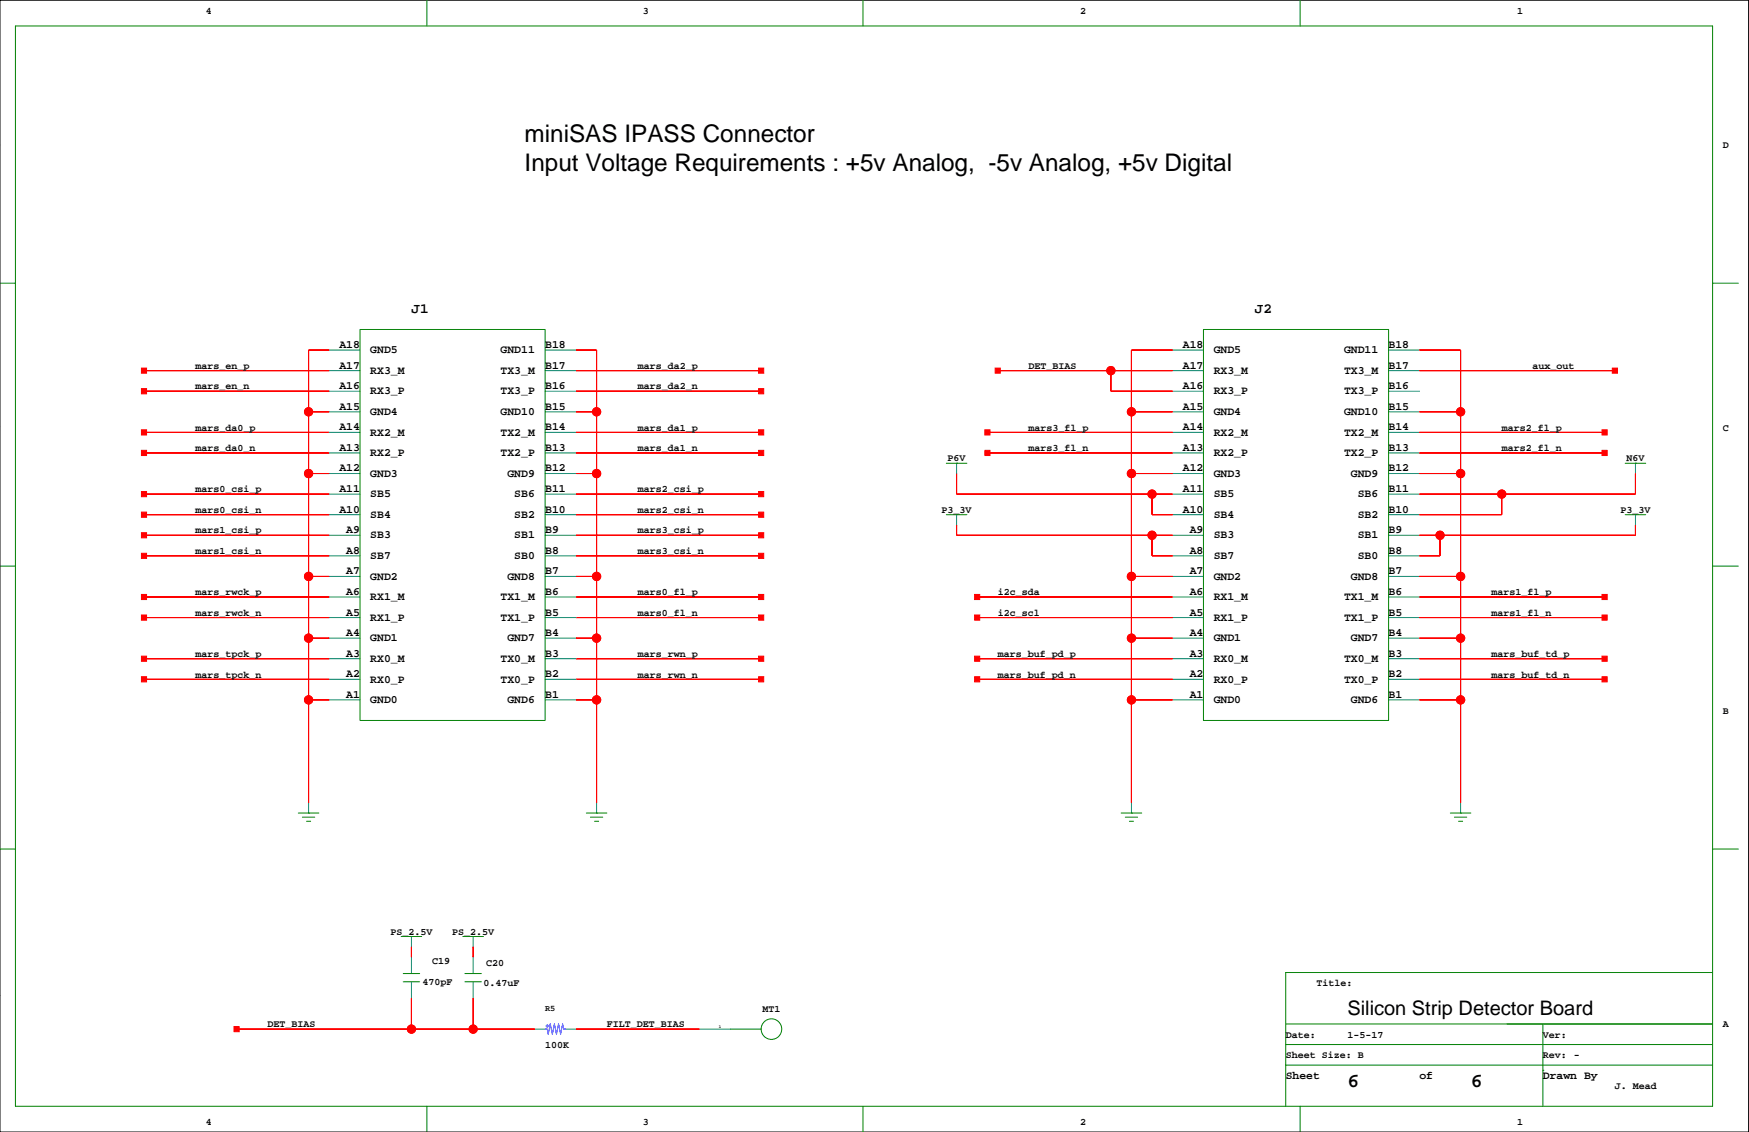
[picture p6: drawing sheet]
<svg xmlns="http://www.w3.org/2000/svg" width="432mm" height="279mm" viewBox="0 0 432 279" stroke-linecap="round" stroke-linejoin="round" font-family="sans-serif">
<path d="M0 .1h431.7v279.3h-431.7z" fill="none" stroke="#000" stroke-width=".25"/>
<g fill="none" stroke="#008000" stroke-width=".25">
<path d="M3.8 6.4h419v266.7h-419zM105.4 .1v6.3M213.1 .1v6.3M321 .1v6.3M0 69.9h3.8M422.8 69.9h6.4M88.9 81.3h45.7v96.5h-45.7zM297.1 81.3h45.7v96.5h-45.7zM233.6 114.3h5.1M236.2 114.3h.1M401.2 114.3h5.1M403.8 114.3h.1"/>
<path d="M0 139.7h3.8M233.6 127h5.1M236.2 127h.1M401.2 127h5.1M403.8 127h.1M422.8 139.7h6.4M0 209.6h3.8M73.6 200.7h5.1M74.7 201.7h3M75.7 202.7h1M76.2 200.7h.1M144.7 200.7h5.1"/>
<path d="M145.8 201.7h3M146.8 202.7h1M147.3 200.7h.1M276.8 200.7h5.1M277.8 201.7h3.1M278.8 202.7h1M279.3 200.7h.1M358.1 200.7h5M359.1 201.7h3M360.1 202.7h1M360.6 200.7h.1M422.8 209.6h6.4"/>
<path d="M99 231.2h5.1M101.6 231.2h.1M114.3 231.2h5.1M116.8 231.2h.1M99.5 242.3h4.1M99.5 240.3h4.1M114.8 242.3h4M114.8 240.3h4M180.3 254h7.6M317.4 257.8h105.4M317.4 252.7h105.4M380.9 252.7v20.4"/>
<path d="M422.8 240h-105.4v33.1M105.4 273.1v6.3M213.1 273.1v6.3M317.4 262.9h105.4M321 273.1v6.3M380.9 264.2h.1"/>
<circle cx="190.5" cy="254" r="2.54"/>
</g>
<g fill="none" stroke="#008080" stroke-width=".25">
<path d="M81.3 86.4h7.6M81.3 91.5h7.6M81.3 96.6h7.6M134.6 86.4h7.6M134.6 91.5h7.6M134.6 96.6h7.6M289.5 86.4h7.6M289.5 91.5h7.6M289.5 96.6h7.6M342.8 86.4h7.6M342.8 91.5h7.6M342.8 96.6h7.6"/>
<path d="M81.3 101.6h7.6M81.3 106.7h7.6M81.3 111.8h7.6M81.3 116.9h7.6M134.6 101.6h7.6M134.6 106.7h7.6M134.6 111.8h7.6M134.6 116.9h7.6M236.2 114.3v2.6M289.5 101.6h7.6M289.5 106.7h7.6M289.5 111.8h7.6"/>
<path d="M289.5 116.9h7.6M342.8 101.6h7.6M342.8 106.7h7.6M342.8 111.8h7.6M342.8 116.9h7.6M403.8 114.3v2.6M81.3 122h7.6M81.3 127h7.6M81.3 132.1h7.6M81.3 137.2h7.6M134.6 122h7.6M134.6 127h7.6"/>
<path d="M134.6 132.1h7.6M134.6 137.2h7.6M236.2 127v2.6M289.5 122h7.6M289.5 127h7.6M289.5 132.1h7.6M289.5 137.2h7.6M342.8 122h7.6M342.8 127h7.6M342.8 132.1h7.6M342.8 137.2h7.6M403.8 127v2.6"/>
<path d="M81.3 142.3h7.6M81.3 152.4h7.6M81.3 157.5h7.6M81.3 147.3h7.6M134.6 142.3h7.6M134.6 152.4h7.6M134.6 157.5h7.6M134.6 147.3h7.6M289.5 142.3h7.6M289.5 152.4h7.6M289.5 157.5h7.6M289.5 147.3h7.6"/>
<path d="M342.8 142.3h7.6M342.8 152.4h7.6M342.8 157.5h7.6M342.8 147.3h7.6M81.3 162.6h7.6M81.3 167.7h7.6M81.3 172.7h7.6M134.6 162.6h7.6M134.6 167.7h7.6M134.6 172.7h7.6M289.5 162.6h7.6M289.5 167.7h7.6"/>
<path d="M289.5 172.7h7.6M342.8 162.6h7.6M342.8 167.7h7.6M342.8 172.7h7.6M76.2 198.1v2.6M147.3 198.1v2.6M279.3 198.1v2.6M360.6 198.1v2.6M101.6 231.2v2.5M101.6 236.2v4.1M116.8 231.2v2.5M116.8 236.2v4.1"/>
<path d="M101.6 242.3v4.1M116.8 242.3v4.1M132.1 254h2.5M139.7 254h2.5M172.7 254h7.6"/>
</g>
<g fill="#f00" stroke="#f00" stroke-width=".25">
<path d="M236.2 116.9v5.1z" fill-rule="evenodd"/>
<path d="M236.2 122h48.2z" fill-rule="evenodd"/>
<path d="M284.4 127h5.1z" fill-rule="evenodd"/>
<path d="M284.4 122v5z" fill-rule="evenodd"/>
<path d="M284.4 122h5.1z" fill-rule="evenodd"/>
<path d="M274.3 91.5h15.2z" fill-rule="evenodd"/>
<path d="M274.3 91.5v5.1z" fill-rule="evenodd"/>
<path d="M274.3 96.6h15.2z" fill-rule="evenodd"/>
<path d="M246.3 91.5h28z" fill-rule="evenodd"/>
<path d="M245.7 90.8h1.3v1.3h-1.3z" fill-rule="evenodd"/>
<path d="M350.4 91.5h48.3z" fill-rule="evenodd"/>
<path d="M398.1 90.8h1.2v1.3h-1.2z" fill-rule="evenodd"/>
<path d="M35.6 106.7h45.7z" fill-rule="evenodd"/>
<path d="M34.9 106.1h1.3v1.3h-1.3z" fill-rule="evenodd"/>
<path d="M35.6 111.8h45.7z" fill-rule="evenodd"/>
<path d="M34.9 111.2h1.3v1.2h-1.3z" fill-rule="evenodd"/>
<path d="M142.2 162.6h45.7z" fill-rule="evenodd"/>
<path d="M187.3 162h1.3v1.2h-1.3z" fill-rule="evenodd"/>
<path d="M142.2 167.7h45.7z" fill-rule="evenodd"/>
<path d="M187.3 167h1.3v1.3h-1.3z" fill-rule="evenodd"/>
<path d="M142.2 147.3h45.7z" fill-rule="evenodd"/>
<path d="M187.3 146.7h1.3v1.3h-1.3z" fill-rule="evenodd"/>
<path d="M142.2 152.4h45.7z" fill-rule="evenodd"/>
<path d="M187.3 151.8h1.3v1.3h-1.3z" fill-rule="evenodd"/>
<path d="M35.6 96.6h45.7z" fill-rule="evenodd"/>
<path d="M34.9 95.9h1.3v1.3h-1.3z" fill-rule="evenodd"/>
<path d="M35.6 91.5h45.7z" fill-rule="evenodd"/>
<path d="M34.9 90.8h1.3v1.3h-1.3z" fill-rule="evenodd"/>
<path d="M35.6 122h45.7z" fill-rule="evenodd"/>
<path d="M34.9 121.3h1.3v1.3h-1.3z" fill-rule="evenodd"/>
<path d="M35.6 127h45.7z" fill-rule="evenodd"/>
<path d="M34.9 126.4h1.3v1.3h-1.3z" fill-rule="evenodd"/>
<path d="M35.6 132.1h45.7z" fill-rule="evenodd"/>
<path d="M34.9 131.5h1.3v1.2h-1.3z" fill-rule="evenodd"/>
<path d="M35.6 137.2h45.7z" fill-rule="evenodd"/>
<path d="M34.9 136.6h1.3v1.2h-1.3z" fill-rule="evenodd"/>
<path d="M142.2 91.5h45.7z" fill-rule="evenodd"/>
<path d="M187.3 90.8h1.3v1.3h-1.3z" fill-rule="evenodd"/>
<path d="M142.2 96.6h45.7z" fill-rule="evenodd"/>
<path d="M187.3 95.9h1.3v1.3h-1.3z" fill-rule="evenodd"/>
<path d="M142.2 106.7h45.7z" fill-rule="evenodd"/>
<path d="M187.3 106.1h1.3v1.3h-1.3z" fill-rule="evenodd"/>
<path d="M142.2 111.8h45.7z" fill-rule="evenodd"/>
<path d="M187.3 111.2h1.3v1.2h-1.3z" fill-rule="evenodd"/>
<path d="M142.2 122h45.7z" fill-rule="evenodd"/>
<path d="M187.3 121.3h1.3v1.3h-1.3z" fill-rule="evenodd"/>
<path d="M142.2 127h45.7z" fill-rule="evenodd"/>
<path d="M187.3 126.4h1.3v1.3h-1.3z" fill-rule="evenodd"/>
<path d="M142.2 132.1h45.7z" fill-rule="evenodd"/>
<path d="M187.3 131.5h1.3v1.2h-1.3z" fill-rule="evenodd"/>
<path d="M142.2 137.2h45.7z" fill-rule="evenodd"/>
<path d="M187.3 136.6h1.3v1.2h-1.3z" fill-rule="evenodd"/>
<path d="M279.3 142.3h10.2z" fill-rule="evenodd"/>
<path d="M279.3 172.7v25.4z" fill-rule="evenodd"/>
<path d="M279.3 157.5h10.2z" fill-rule="evenodd"/>
<path d="M279.3 172.7h10.2z" fill-rule="evenodd"/>
<path d="M279.3 157.5v15.2z" fill-rule="evenodd"/>
<path d="M279.3 142.3v15.2z" fill-rule="evenodd"/>
<path d="M279.3 116.9v25.4z" fill-rule="evenodd"/>
<path d="M279.3 86.4v15.2z" fill-rule="evenodd"/>
<path d="M279.3 116.9h10.2z" fill-rule="evenodd"/>
<path d="M279.3 101.6v15.3z" fill-rule="evenodd"/>
<path d="M279.3 101.6h10.2z" fill-rule="evenodd"/>
<path d="M279.3 86.4h10.2z" fill-rule="evenodd"/>
<path d="M360.6 142.3v15.2z" fill-rule="evenodd"/>
<path d="M360.6 157.5v15.2z" fill-rule="evenodd"/>
<path d="M360.6 172.7v25.4z" fill-rule="evenodd"/>
<path d="M350.4 172.7h10.2z" fill-rule="evenodd"/>
<path d="M350.4 157.5h10.2z" fill-rule="evenodd"/>
<path d="M350.4 142.3h10.2z" fill-rule="evenodd"/>
<path d="M360.6 116.9v25.4z" fill-rule="evenodd"/>
<path d="M350.4 86.4h10.2z" fill-rule="evenodd"/>
<path d="M360.6 86.4v15.2z" fill-rule="evenodd"/>
<path d="M360.6 101.6v15.3z" fill-rule="evenodd"/>
<path d="M350.4 101.6h10.2z" fill-rule="evenodd"/>
<path d="M350.4 116.9h10.2z" fill-rule="evenodd"/>
<path d="M76.2 172.7v25.4z" fill-rule="evenodd"/>
<path d="M76.2 172.7h5.1z" fill-rule="evenodd"/>
<path d="M76.2 157.5v15.2z" fill-rule="evenodd"/>
<path d="M76.2 142.3h5.1z" fill-rule="evenodd"/>
<path d="M76.2 101.6v15.3z" fill-rule="evenodd"/>
<path d="M76.2 116.9h5.1z" fill-rule="evenodd"/>
<path d="M76.2 86.4h5.1z" fill-rule="evenodd"/>
<path d="M76.2 86.4v15.2z" fill-rule="evenodd"/>
<path d="M76.2 101.6h5.1z" fill-rule="evenodd"/>
<path d="M76.2 116.9v25.4z" fill-rule="evenodd"/>
<path d="M76.2 142.3v15.2z" fill-rule="evenodd"/>
<path d="M76.2 157.5h5.1z" fill-rule="evenodd"/>
<path d="M147.3 172.7v25.4z" fill-rule="evenodd"/>
<path d="M147.3 101.6v15.3z" fill-rule="evenodd"/>
<path d="M142.2 101.6h5.1z" fill-rule="evenodd"/>
<path d="M142.2 116.9h5.1z" fill-rule="evenodd"/>
<path d="M142.2 172.7h5.1z" fill-rule="evenodd"/>
<path d="M147.3 157.5v15.2z" fill-rule="evenodd"/>
<path d="M142.2 157.5h5.1z" fill-rule="evenodd"/>
<path d="M147.3 142.3v15.2z" fill-rule="evenodd"/>
<path d="M142.2 142.3h5.1z" fill-rule="evenodd"/>
<path d="M142.2 86.4h5.1z" fill-rule="evenodd"/>
<path d="M147.3 86.4v15.2z" fill-rule="evenodd"/>
<path d="M147.3 116.9v25.4z" fill-rule="evenodd"/>
<path d="M35.6 147.3h45.7z" fill-rule="evenodd"/>
<path d="M34.9 146.7h1.3v1.3h-1.3z" fill-rule="evenodd"/>
<path d="M35.6 152.4h45.7z" fill-rule="evenodd"/>
<path d="M34.9 151.8h1.3v1.3h-1.3z" fill-rule="evenodd"/>
<path d="M241.2 162.6h48.3z" fill-rule="evenodd"/>
<path d="M240.6 162h1.3v1.2h-1.3z" fill-rule="evenodd"/>
<path d="M241.2 167.7h48.3z" fill-rule="evenodd"/>
<path d="M240.6 167h1.3v1.3h-1.3z" fill-rule="evenodd"/>
<path d="M350.4 162.6h45.7z" fill-rule="evenodd"/>
<path d="M395.5 162h1.3v1.2h-1.3z" fill-rule="evenodd"/>
<path d="M350.4 167.7h45.7z" fill-rule="evenodd"/>
<path d="M395.5 167h1.3v1.3h-1.3z" fill-rule="evenodd"/>
<path d="M241.2 147.3h48.3z" fill-rule="evenodd"/>
<path d="M240.6 146.7h1.3v1.3h-1.3z" fill-rule="evenodd"/>
<path d="M241.2 152.4h48.3z" fill-rule="evenodd"/>
<path d="M240.6 151.8h1.3v1.3h-1.3z" fill-rule="evenodd"/>
<path d="M35.6 162.6h45.7z" fill-rule="evenodd"/>
<path d="M34.9 162h1.3v1.2h-1.3z" fill-rule="evenodd"/>
<path d="M35.6 167.7h45.7z" fill-rule="evenodd"/>
<path d="M34.9 167h1.3v1.3h-1.3z" fill-rule="evenodd"/>
<path d="M116.8 246.4v7.6z" fill-rule="evenodd"/>
<path d="M58.4 254h43.2z" fill-rule="evenodd"/>
<path d="M116.8 254h15.3z" fill-rule="evenodd"/>
<path d="M101.6 254h15.2z" fill-rule="evenodd"/>
<path d="M101.6 246.4v7.6z" fill-rule="evenodd"/>
<path d="M57.8 253.4h1.2v1.2h-1.2z" fill-rule="evenodd"/>
<path d="M101.6 233.7v2.5z" fill-rule="evenodd"/>
<path d="M116.8 233.7v2.5z" fill-rule="evenodd"/>
<path d="M142.2 254h30.5z" fill-rule="evenodd"/>
<path d="M236.2 129.6v2.5z" fill-rule="evenodd"/>
<path d="M236.2 132.1h48.2z" fill-rule="evenodd"/>
<path d="M284.4 137.2h5.1z" fill-rule="evenodd"/>
<path d="M284.4 132.1v5.1z" fill-rule="evenodd"/>
<path d="M284.4 132.1h5.1z" fill-rule="evenodd"/>
<path d="M403.8 116.9v5.1z" fill-rule="evenodd"/>
<path d="M370.8 122h33z" fill-rule="evenodd"/>
<path d="M350.4 127h20.4z" fill-rule="evenodd"/>
<path d="M370.8 122v5z" fill-rule="evenodd"/>
<path d="M350.4 122h20.4z" fill-rule="evenodd"/>
<path d="M403.8 129.6v2.5z" fill-rule="evenodd"/>
<path d="M355.5 132.1h48.3z" fill-rule="evenodd"/>
<path d="M350.4 137.2h5.1z" fill-rule="evenodd"/>
<path d="M355.5 132.1v5.1z" fill-rule="evenodd"/>
<path d="M350.4 132.1h5.1z" fill-rule="evenodd"/>
<path d="M350.4 147.3h45.7z" fill-rule="evenodd"/>
<path d="M395.5 146.7h1.3v1.3h-1.3z" fill-rule="evenodd"/>
<path d="M350.4 152.4h45.7z" fill-rule="evenodd"/>
<path d="M395.5 151.8h1.3v1.3h-1.3z" fill-rule="evenodd"/>
<path d="M350.4 106.7h45.7z" fill-rule="evenodd"/>
<path d="M395.5 106.1h1.3v1.3h-1.3z" fill-rule="evenodd"/>
<path d="M350.4 111.8h45.7z" fill-rule="evenodd"/>
<path d="M395.5 111.2h1.3v1.2h-1.3z" fill-rule="evenodd"/>
<path d="M243.8 106.7h45.7z" fill-rule="evenodd"/>
<path d="M243.1 106.1h1.3v1.3h-1.3z" fill-rule="evenodd"/>
<path d="M243.8 111.8h45.7z" fill-rule="evenodd"/>
<path d="M243.1 111.2h1.3v1.2h-1.3z" fill-rule="evenodd"/>
<circle cx="284.4" cy="122" r="1.02"/>
<circle cx="274.3" cy="91.5" r="1.02"/>
<circle cx="279.3" cy="172.7" r="1.02"/>
<circle cx="279.3" cy="157.5" r="1.02"/>
<circle cx="279.3" cy="142.3" r="1.02"/>
<circle cx="279.3" cy="116.9" r="1.02"/>
<circle cx="279.3" cy="101.6" r="1.02"/>
<circle cx="360.6" cy="172.7" r="1.02"/>
<circle cx="360.6" cy="157.5" r="1.02"/>
<circle cx="360.6" cy="142.3" r="1.02"/>
<circle cx="360.6" cy="101.6" r="1.02"/>
<circle cx="360.6" cy="116.9" r="1.02"/>
<circle cx="76.2" cy="172.7" r="1.02"/>
<circle cx="76.2" cy="101.6" r="1.02"/>
<circle cx="76.2" cy="116.9" r="1.02"/>
<circle cx="76.2" cy="142.3" r="1.02"/>
<circle cx="76.2" cy="157.5" r="1.02"/>
<circle cx="147.3" cy="172.7" r="1.02"/>
<circle cx="147.3" cy="157.5" r="1.02"/>
<circle cx="147.3" cy="101.6" r="1.02"/>
<circle cx="147.3" cy="142.3" r="1.02"/>
<circle cx="147.3" cy="116.9" r="1.02"/>
<circle cx="116.8" cy="254" r="1.02"/>
<circle cx="101.6" cy="254" r="1.02"/>
<circle cx="284.4" cy="132.1" r="1.02"/>
<circle cx="370.8" cy="122" r="1.02"/>
<circle cx="355.5" cy="132.1" r="1.02"/>
</g>
<g fill="none" stroke="#f00" stroke-width=".25">
<path d="M35.6 91.5h45.7M35.6 96.6h45.7M81.3 86.4h-5.1v111.7M142.2 91.5h45.7M142.2 96.6h45.7M142.2 86.4h5.1v111.7M246.3 91.5h43.2M274.3 91.5v5.1h15.2M289.5 86.4h-10.2v111.7M350.4 91.5h48.3M350.4 86.4h10.2v111.7M35.6 106.7h45.7"/>
<path d="M35.6 111.8h45.7M76.2 116.9h5.1M76.2 101.6h5.1M142.2 106.7h45.7M142.2 111.8h45.7M142.2 116.9h5.1M142.2 101.6h5.1M236.2 116.9v5.1h53.3M243.8 106.7h45.7M243.8 111.8h45.7M279.3 116.9h10.2M279.3 101.6h10.2"/>
<path d="M350.4 106.7h45.7M350.4 111.8h45.7M350.4 116.9h10.2M350.4 101.6h10.2M403.8 116.9v5.1h-53.4M35.6 122h45.7M35.6 127h45.7M35.6 132.1h45.7M35.6 137.2h45.7M142.2 122h45.7M142.2 127h45.7M142.2 132.1h45.7"/>
<path d="M142.2 137.2h45.7M236.2 129.6v2.5h53.3M284.4 122v5h5.1M284.4 132.1v5.1h5.1M355.5 132.1v5.1h-5.1M370.8 122v5h-20.4M403.8 129.6v2.5h-53.4M35.6 147.3h45.7M35.6 152.4h45.7M76.2 142.3h5.1M76.2 157.5h5.1M142.2 147.3h45.7"/>
<path d="M142.2 152.4h45.7M142.2 142.3h5.1M142.2 157.5h5.1M241.2 147.3h48.3M241.2 152.4h48.3M279.3 142.3h10.2M279.3 157.5h10.2M350.4 147.3h45.7M350.4 152.4h45.7M350.4 142.3h10.2M350.4 157.5h10.2M35.6 162.6h45.7"/>
<path d="M35.6 167.7h45.7M76.2 172.7h5.1M142.2 162.6h45.7M142.2 167.7h45.7M142.2 172.7h5.1M241.2 162.6h48.3M241.2 167.7h48.3M279.3 172.7h10.2M350.4 162.6h45.7M350.4 167.7h45.7M350.4 172.7h10.2M101.6 233.7v2.5"/>
<path d="M116.8 233.7v2.5M58.4 254h73.7M101.6 246.4v7.6M116.8 246.4v7.6M142.2 254h30.5"/>
<circle cx="274.3" cy="91.5" r="1.02"/>
<circle cx="76.2" cy="101.6" r="1.02"/>
<circle cx="76.2" cy="116.9" r="1.02"/>
<circle cx="147.3" cy="101.6" r="1.02"/>
<circle cx="147.3" cy="116.9" r="1.02"/>
<circle cx="279.3" cy="101.6" r="1.02"/>
<circle cx="279.3" cy="116.9" r="1.02"/>
<circle cx="360.6" cy="101.6" r="1.02"/>
<circle cx="360.6" cy="116.9" r="1.02"/>
<circle cx="284.4" cy="122" r="1.02"/>
<circle cx="284.4" cy="132.1" r="1.02"/>
<circle cx="355.5" cy="132.1" r="1.02"/>
<circle cx="370.8" cy="122" r="1.02"/>
<circle cx="76.2" cy="157.5" r="1.02"/>
<circle cx="76.2" cy="142.3" r="1.02"/>
<circle cx="147.3" cy="142.3" r="1.02"/>
<circle cx="147.3" cy="157.5" r="1.02"/>
<circle cx="279.3" cy="142.3" r="1.02"/>
<circle cx="279.3" cy="157.5" r="1.02"/>
<circle cx="360.6" cy="157.5" r="1.02"/>
<circle cx="360.6" cy="142.3" r="1.02"/>
<circle cx="76.2" cy="172.7" r="1.02"/>
<circle cx="147.3" cy="172.7" r="1.02"/>
<circle cx="279.3" cy="172.7" r="1.02"/>
<circle cx="360.6" cy="172.7" r="1.02"/>
<circle cx="101.6" cy="254" r="1.02"/>
<circle cx="116.8" cy="254" r="1.02"/>
</g>
<g fill="none" stroke="#00f" stroke-width=".25">
<path d="M134.6 254h.5l.3 1.3 .5-2.6 .5 2.6 .5-2.6 .5 2.6 .5-2.6 .5 2.6 .5-2.6 .3 1.3h.5"/>
<circle cx="135.1" cy="253.2" r=".25"/>
</g>
<g font-size="6">
<text x="129.5" y="35">miniSAS IPASS Connector</text>
<text x="129.5" y="42.2">Input Voltage Requirements : +5v Analog, -5v Analog, +5v Digital</text>
</g>
<g font-size="4.9">
<text x="332.7" y="250.6">Silicon Strip Detector Board</text>
<text x="332.7" y="268.4">6</text>
<text x="363.1" y="268.4">6</text>
</g>
<g font-size="3.5">
<text x="101.6" y="77.2">J1</text>
<text x="309.8" y="77.2">J2</text>
</g>
<g font-size="2.8">
<text x="83.8" y="85.9">A18</text>
<text x="91.4" y="87.2">GND5</text>
<text x="123.6" y="87.2">GND11</text>
<text x="134.6" y="85.9">B18</text>
<text x="292" y="85.9">A18</text>
<text x="299.7" y="87.2">GND5</text>
<text x="331.8" y="87.2">GND11</text>
<text x="342.8" y="85.9">B18</text>
<text x="83.8" y="91">A17</text>
<text x="91.4" y="92.3">RX3_M</text>
<text x="123.6" y="92.3">TX3_M</text>
<text x="134.6" y="91">B17</text>
<text x="292" y="91">A17</text>
<text x="299.7" y="92.3">RX3_M</text>
<text x="331.8" y="92.3">TX3_M</text>
<text x="342.8" y="91">B17</text>
<text x="83.8" y="101.1">A15</text>
<text x="83.8" y="96.1">A16</text>
<text x="91.4" y="97.4">RX3_P</text>
<text x="123.6" y="97.4">TX3_P</text>
<text x="134.6" y="101.1">B15</text>
<text x="134.6" y="96.1">B16</text>
<text x="292" y="101.1">A15</text>
<text x="292" y="96.1">A16</text>
<text x="299.7" y="97.4">RX3_P</text>
<text x="331.8" y="97.4">TX3_P</text>
<text x="342.8" y="101.1">B15</text>
<text x="342.8" y="96.1">B16</text>
<text x="83.8" y="106.2">A14</text>
<text x="91.4" y="102.4">GND4</text>
<text x="91.4" y="107.5">RX2_M</text>
<text x="123.6" y="102.4">GND10</text>
<text x="123.6" y="107.5">TX2_M</text>
<text x="134.6" y="106.2">B14</text>
<text x="292" y="106.2">A14</text>
<text x="299.7" y="102.4">GND4</text>
<text x="299.7" y="107.5">RX2_M</text>
<text x="331.8" y="102.4">GND10</text>
<text x="331.8" y="107.5">TX2_M</text>
<text x="342.8" y="106.2">B14</text>
<text x="83.8" y="111.3">A13</text>
<text x="91.4" y="112.6">RX2_P</text>
<text x="123.6" y="112.6">TX2_P</text>
<text x="134.6" y="111.3">B13</text>
<text x="292" y="111.3">A13</text>
<text x="299.7" y="112.6">RX2_P</text>
<text x="331.8" y="112.6">TX2_P</text>
<text x="342.8" y="111.3">B13</text>
<text x="83.8" y="116.4">A12</text>
<text x="91.4" y="117.7">GND3</text>
<text x="125.3" y="117.7">GND9</text>
<text x="134.6" y="116.4">B12</text>
<text x="292" y="116.4">A12</text>
<text x="299.7" y="117.7">GND3</text>
<text x="333.5" y="117.7">GND9</text>
<text x="342.8" y="116.4">B12</text>
<text x="83.8" y="121.5">A11</text>
<text x="91.4" y="122.7">SB5</text>
<text x="127" y="122.7">SB6</text>
<text x="134.6" y="121.5">B11</text>
<text x="292" y="121.5">A11</text>
<text x="299.7" y="122.7">SB5</text>
<text x="335.2" y="122.7">SB6</text>
<text x="342.8" y="121.5">B11</text>
<text x="83.8" y="126.5">A10</text>
<text x="85.5" y="131.6">A9</text>
<text x="91.4" y="127.8">SB4</text>
<text x="127" y="127.8">SB2</text>
<text x="134.6" y="131.6">B9</text>
<text x="134.6" y="126.5">B10</text>
<text x="292" y="126.5">A10</text>
<text x="293.7" y="131.6">A9</text>
<text x="299.7" y="127.8">SB4</text>
<text x="335.2" y="127.8">SB2</text>
<text x="342.8" y="131.6">B9</text>
<text x="342.8" y="126.5">B10</text>
<text x="85.5" y="136.7">A8</text>
<text x="91.4" y="132.9">SB3</text>
<text x="91.4" y="138">SB7</text>
<text x="127" y="132.9">SB1</text>
<text x="127" y="138">SB0</text>
<text x="134.6" y="136.7">B8</text>
<text x="293.7" y="136.7">A8</text>
<text x="299.7" y="132.9">SB3</text>
<text x="299.7" y="138">SB7</text>
<text x="335.2" y="132.9">SB1</text>
<text x="335.2" y="138">SB0</text>
<text x="342.8" y="136.7">B8</text>
<text x="85.5" y="141.8">A7</text>
<text x="91.4" y="143.1">GND2</text>
<text x="125.3" y="143.1">GND8</text>
<text x="134.6" y="141.8">B7</text>
<text x="293.7" y="141.8">A7</text>
<text x="299.7" y="143.1">GND2</text>
<text x="333.5" y="143.1">GND8</text>
<text x="342.8" y="141.8">B7</text>
<text x="85.5" y="146.8">A6</text>
<text x="91.4" y="148.1">RX1_M</text>
<text x="123.6" y="148.1">TX1_M</text>
<text x="134.6" y="146.8">B6</text>
<text x="293.7" y="146.8">A6</text>
<text x="299.7" y="148.1">RX1_M</text>
<text x="331.8" y="148.1">TX1_M</text>
<text x="342.8" y="146.8">B6</text>
<text x="85.5" y="151.9">A5</text>
<text x="91.4" y="153.2">RX1_P</text>
<text x="123.6" y="153.2">TX1_P</text>
<text x="134.6" y="151.9">B5</text>
<text x="293.7" y="151.9">A5</text>
<text x="299.7" y="153.2">RX1_P</text>
<text x="331.8" y="153.2">TX1_P</text>
<text x="342.8" y="151.9">B5</text>
<text x="85.5" y="157">A4</text>
<text x="91.4" y="158.3">GND1</text>
<text x="125.3" y="158.3">GND7</text>
<text x="134.6" y="157">B4</text>
<text x="293.7" y="157">A4</text>
<text x="299.7" y="158.3">GND1</text>
<text x="333.5" y="158.3">GND7</text>
<text x="342.8" y="157">B4</text>
<text x="85.5" y="167.2">A2</text>
<text x="85.5" y="162.1">A3</text>
<text x="91.4" y="163.4">RX0_M</text>
<text x="123.6" y="163.4">TX0_M</text>
<text x="134.6" y="167.2">B2</text>
<text x="134.6" y="162.1">B3</text>
<text x="293.7" y="167.2">A2</text>
<text x="293.7" y="162.1">A3</text>
<text x="299.7" y="163.4">RX0_M</text>
<text x="331.8" y="163.4">TX0_M</text>
<text x="342.8" y="167.2">B2</text>
<text x="342.8" y="162.1">B3</text>
<text x="85.5" y="172.2">A1</text>
<text x="91.4" y="168.5">RX0_P</text>
<text x="91.4" y="173.5">GND0</text>
<text x="123.6" y="168.5">TX0_P</text>
<text x="125.3" y="173.5">GND6</text>
<text x="134.6" y="172.2">B1</text>
<text x="293.7" y="172.2">A1</text>
<text x="299.7" y="168.5">RX0_P</text>
<text x="299.7" y="173.5">GND0</text>
<text x="331.8" y="168.5">TX0_P</text>
<text x="333.5" y="173.5">GND6</text>
<text x="342.8" y="172.2">B1</text>
<text x="317.4" y="266.2">Sheet</text>
<text x="350.4" y="266.2">of</text>
<text x="380.9" y="266.2">Drawn By</text>
</g>
<g font-size="2.5">
<text x="50.8" y="3.4">4</text>
<text x="158.7" y="3.4">3</text>
<text x="266.6" y="3.4">2</text>
<text x="374.6" y="3.4">1</text>
<text x="425.4" y="36.4">D</text>
<text x="48.2" y="91">mars_en_p</text>
<text x="157.4" y="91">mars_da2_p</text>
<text x="253.9" y="91">DET_BIAS</text>
<text x="378.4" y="91">aux_out</text>
<text x="48.2" y="96.1">mars_en_n</text>
<text x="157.4" y="96.1">mars_da2_n</text>
<text x="48.2" y="106.3">mars_da0_p</text>
<text x="157.4" y="106.3">mars_da1_p</text>
<text x="253.9" y="106.3">mars3_fl_p</text>
<text x="370.8" y="106.3">mars2_fl_p</text>
<text x="425.4" y="106.3">C</text>
<text x="48.2" y="111.4">mars_da0_n</text>
<text x="157.4" y="111.4">mars_da1_n</text>
<text x="233.9" y="113.9">P6V</text>
<text x="253.9" y="111.4">mars3_fl_n</text>
<text x="370.8" y="111.4">mars2_fl_n</text>
<text x="401.5" y="113.9">N6V</text>
<text x="48.2" y="121.5">mars0_csi_p</text>
<text x="157.4" y="121.5">mars2_csi_p</text>
<text x="48.2" y="126.6">mars0_csi_n</text>
<text x="48.2" y="131.7">mars1_csi_p</text>
<text x="157.4" y="126.6">mars2_csi_n</text>
<text x="157.4" y="131.7">mars3_csi_p</text>
<text x="232.5" y="126.6">P3_3V</text>
<text x="400.1" y="126.6">P3_3V</text>
<text x="48.2" y="136.8">mars1_csi_n</text>
<text x="157.4" y="136.8">mars3_csi_n</text>
<text x="48.2" y="146.9">mars_rwck_p</text>
<text x="157.4" y="146.9">mars0_fl_p</text>
<text x="246.3" y="146.9">i2c_sda</text>
<text x="368.2" y="146.9">mars1_fl_p</text>
<text x="48.2" y="152">mars_rwck_n</text>
<text x="157.4" y="152">mars0_fl_n</text>
<text x="246.3" y="152">i2c_scl</text>
<text x="368.2" y="152">mars1_fl_n</text>
<text x="48.2" y="162.1">mars_tpck_p</text>
<text x="48.2" y="167.2">mars_tpck_n</text>
<text x="157.4" y="162.1">mars_rwn_p</text>
<text x="157.4" y="167.2">mars_rwn_n</text>
<text x="246.3" y="162.1">mars_buf_pd_p</text>
<text x="246.3" y="167.2">mars_buf_pd_n</text>
<text x="368.2" y="162.1">mars_buf_td_p</text>
<text x="368.2" y="167.2">mars_buf_td_n</text>
<text x="425.4" y="176.1">B</text>
<text x="96.4" y="230.7">PS_2.5V</text>
<text x="111.6" y="230.7">PS_2.5V</text>
<text x="106.7" y="238">C19</text>
<text x="120" y="238.3">C20</text>
<text x="104.3" y="243">470pF</text>
<text x="119.4" y="243.4">0.47uF</text>
<text x="325" y="243.4">Title:</text>
<text x="188.2" y="249.8">MT1</text>
<text x="66" y="253.6">DET_BIAS</text>
<text x="149.8" y="253.6">FILT_DET_BIAS</text>
<text x="317.4" y="256.1">Date:</text>
<text x="332.7" y="256.1">1-5-17</text>
<text x="380.9" y="256.1">Ver:</text>
<text x="425.4" y="253.6">A</text>
<text x="134.6" y="258.6">100K</text>
<text x="317.4" y="261.2">Sheet Size: B</text>
<text x="380.9" y="261.2">Rev: -</text>
<text x="398.7" y="268.8">J. Mead</text>
<text x="50.8" y="277.7">4</text>
<text x="158.7" y="277.7">3</text>
<text x="266.6" y="277.7">2</text>
<text x="374.6" y="277.7">1</text>
</g>
<text font-size="2.1" x="134.6" y="249.5">R5</text>
<text font-size="1.1" x="177.4" y="253.8">1</text>
</svg>
